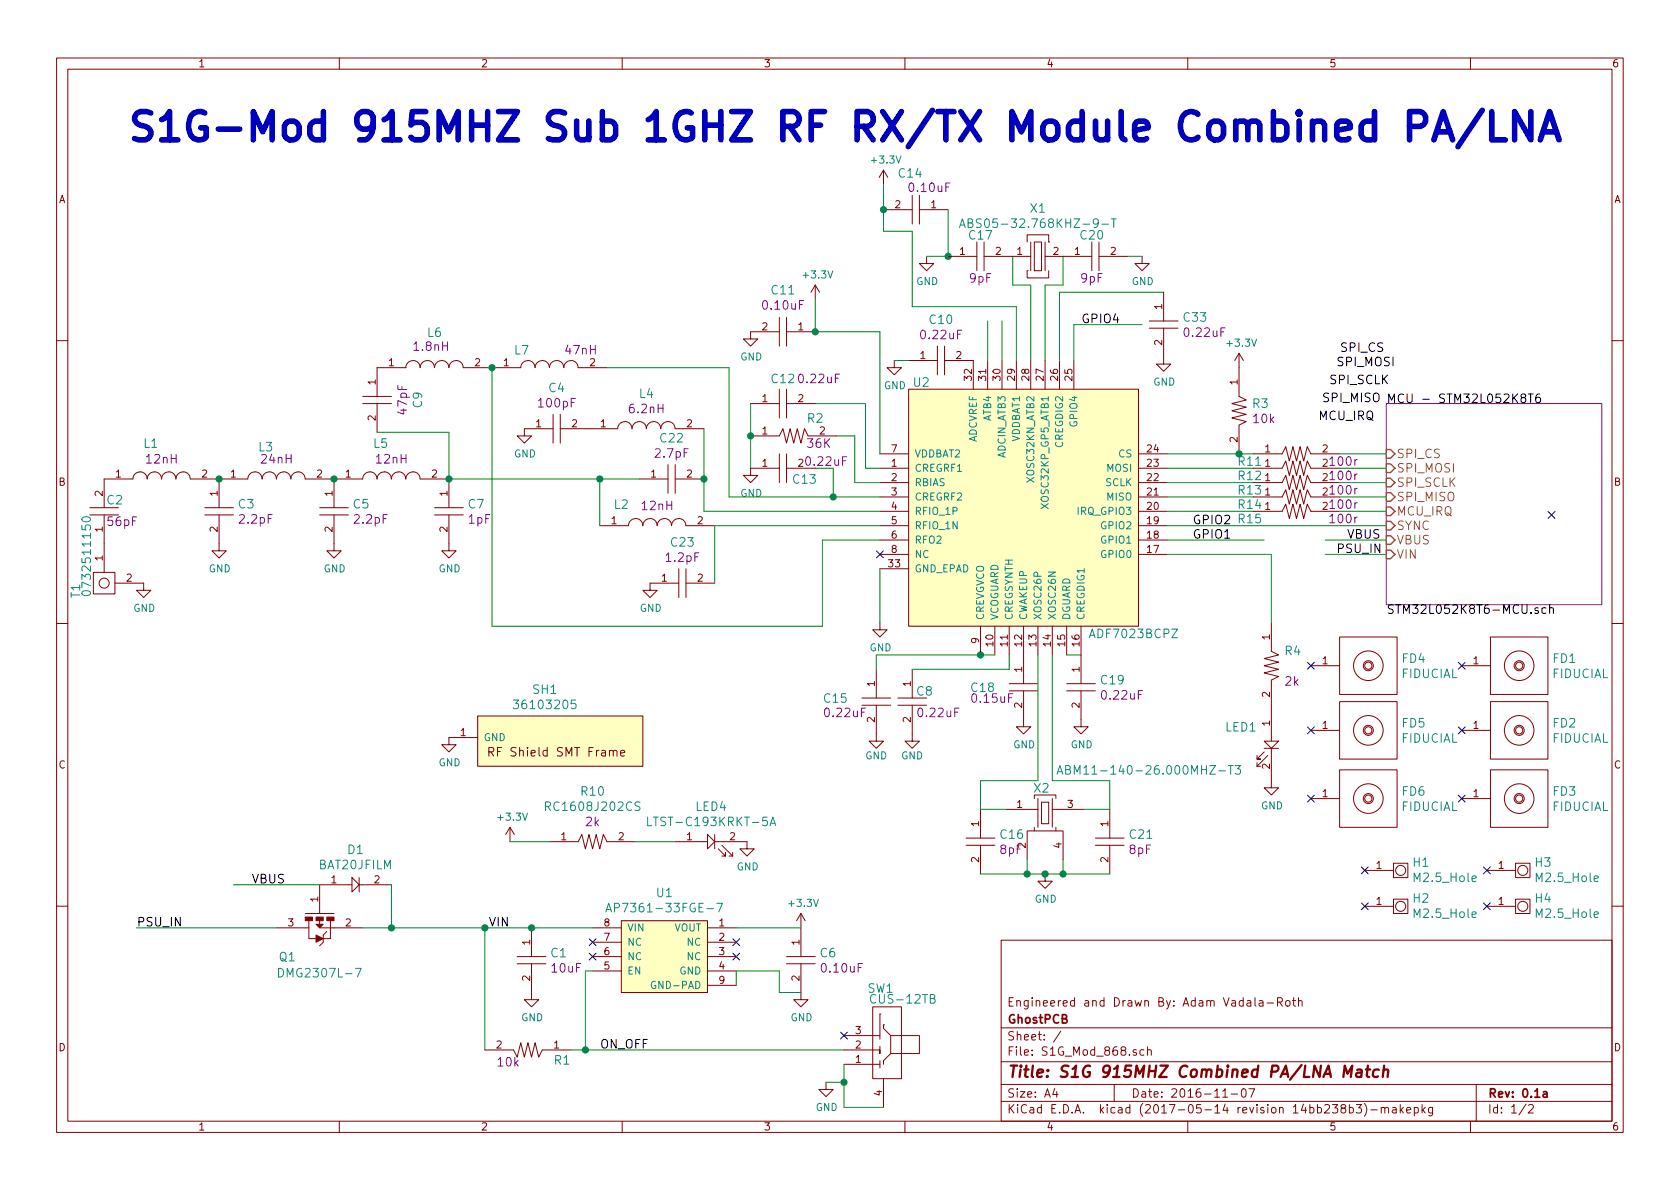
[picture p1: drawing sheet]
<svg xmlns="http://www.w3.org/2000/svg" width="297mm" height="210mm" viewBox="0 0 297 210" stroke-linecap="round" stroke-linejoin="round" font-family="sans-serif">
<g fill="none" stroke="#840000" stroke-width=".18">
<path d="M10 10.3h277v189.9h-277zM12 12.2h273v186.1h-273zM60 10.3v1.9M110 10.3v1.9M160 10.3v1.9M210 10.3v1.9M260 10.3v1.9M156.2 30.1l-.8 1.3M156.2 30.1v2.5M156.2 30.1l.8 1.3M156.2 37.1h5.1M161.3 34.5v5.1"/>
<path d="M162.6 34.5v5.1M162.6 37.1h5M137.8 58.7h-5.1v1.2h1.3l-1.3 1.3-1.3-1.3h1.3M137.8 56.1v5.1M139.1 56.1v5.1M139.1 58.7h5M144.1 50.4l-.7 1.3M144.1 50.4v2.6M144.1 50.4l.8 1.3M163.8 45.3v1.3h1.3l-1.3 1.3-1.2-1.3h1.2M167.6 45.3h5.1M172.7 42.8v5.1"/>
<path d="M174 45.3h7.6M174 42.8v5.1M181.6 47.9h.1M181.6 42.8v-1.3h3.8v1.3M181.6 47.9v1.2h3.8v-1.2M181.6 45.3h.6M182.2 42.8v5.1M182.9 42.8h1.2v5.1h-1.2zM184.8 42.8v5.1M184.8 45.3h.6M185.4 42.8h.1M185.5 45.3h7.5"/>
<path d="M193 42.8v5.1M194.3 45.3h5.1M194.3 42.8v5.1M201.9 45.3v1.3h1.3l-1.3 1.3-1.2-1.3h1.2M203.2 56.8h5.1M203.2 58h5.1M205.7 58v6.4h1.3l-1.3 1.3-1.2-1.3h1.2M205.7 51.7v5.1M10 60.2h2M64.1 70.1h5.1M64.1 71.4h5.1M66.7 71.4v5"/>
<path d="M73 63.8a1.26 1.26 0 0 0-1.2 1.2h-5.1v5.1M73 63.7a1.25 1.25 0 0 1 1.3 1.3M75.6 63.8a1.26 1.26 0 0 0-1.3 1.2M75.6 63.7a1.25 1.25 0 0 1 1.2 1.3 1.3 1.3 0 0 1 1.3-1.2M78.1 63.7a1.25 1.25 0 0 1 1.2 1.3M80.6 63.7a1.29 1.29 0 0 1 1.3 1.3h10.2a1.25 1.25 0 0 1 1.2-1.2M80.6 63.8a1.26 1.26 0 0 0-1.2 1.2M93.3 63.7a1.25 1.25 0 0 1 1.3 1.3M95.9 63.8a1.26 1.26 0 0 0-1.3 1.2M95.9 63.7a1.25 1.25 0 0 1 1.2 1.3M97.8 75.8h-5.1v1.3h1.3l-1.3 1.3-1.3-1.3h1.3M97.8 73.3v5.1"/>
<path d="M98.4 63.8a1.26 1.26 0 0 0-1.2 1.2M98.4 63.7a1.25 1.25 0 0 1 1.3 1.3 1.3 1.3 0 0 1 1.3-1.2M99.1 73.3v5.1M101 63.7a1.25 1.25 0 0 1 1.2 1.3M102.2 65h5.1M110.5 74.6a1.26 1.26 0 0 0-1.3 1.2h-10.1M110.5 74.5a1.25 1.25 0 0 1 1.2 1.3 1.3 1.3 0 0 1 1.3-1.2M113 74.5a1.25 1.25 0 0 1 1.3 1.3M115.6 74.6a1.26 1.26 0 0 0-1.3 1.2M115.6 74.5a1.25 1.25 0 0 1 1.2 1.3 1.3 1.3 0 0 1 1.3-1.2M118.1 74.5a1.25 1.25 0 0 1 1.3 1.3M119.4 75.8h5.1"/>
<path d="M132.7 77.1h5.1l.6-1.3 .7 2.6 .6-2.6 .6 2.6 .7-2.6 .6 2.6 .6-2.6 .7 1.3h5.1M132.7 71.4h5.1M137.8 68.8v5.1M139.1 68.8v5.1M139.1 71.4h5M158.1 63.7v1.3h1.3l-1.3 1.3-1.3-1.3h1.3M160.7 68.8h40.6v41.9h-40.6zM160.7 63.7h5M165.7 61.2v5.1M167 63.7h5.1v5.1M167 61.2v5.1M174.6 63.7v5.1"/>
<path d="M177.2 63.7v5.1M179.7 63.7v5.1M182.2 63.7v5.1M184.8 63.7v5.1M187.3 63.7v5.1M189.9 63.7v5.1M219.1 62.5v7.6l1.2 .6-2.5 .7 2.5 .6-2.5 .6 2.5 .7-2.5 .6 2.5 .6-1.2 .7v5.1M219.1 62.5l-.8 1.2M219.1 62.5l.7 1.2M285 60.2h2M15.9 89.8h5.1M15.9 91.1h5.1"/>
<path d="M18.4 91.1v10.1M26 84.7a1.26 1.26 0 0 0-1.2-1.2 1.26 1.26 0 0 0-1.3 1.2h-5.1v5.1M26 84.7a1.26 1.26 0 0 1 1.3-1.2 1.26 1.26 0 0 1 1.2 1.2 1.27 1.27 0 0 1 1.3-1.2 1.27 1.27 0 0 1 1.3 1.2M31.1 84.7a1.26 1.26 0 0 1 1.3-1.2 1.26 1.26 0 0 1 1.2 1.2h10.2a1.26 1.26 0 0 1 1.3-1.2 1.26 1.26 0 0 1 1.2 1.2M36.2 89.8h5.1M36.2 91.1h5.1M38.7 91.1v6.3h1.3l-1.3 1.3-1.2-1.3h1.2M38.7 84.7v5.1M46.4 84.7a1.26 1.26 0 0 1 1.2-1.2 1.26 1.26 0 0 1 1.3 1.2 1.27 1.27 0 0 1 1.2-1.2 1.27 1.27 0 0 1 1.3 1.2M51.4 84.7a1.26 1.26 0 0 1 1.3-1.2 1.26 1.26 0 0 1 1.2 1.2h10.2a1.26 1.26 0 0 1 1.3-1.2 1.26 1.26 0 0 1 1.2 1.2 1.27 1.27 0 0 1 1.3-1.2 1.27 1.27 0 0 1 1.3 1.2M56.5 89.8h5.1M56.5 91.1h5.1"/>
<path d="M59.1 91.1v6.3h1.2l-1.2 1.3-1.3-1.3h1.3M59.1 84.7v5.1M69.2 84.7a1.26 1.26 0 0 1 1.3-1.2 1.26 1.26 0 0 1 1.2 1.2 1.27 1.27 0 0 1 1.3-1.2 1.27 1.27 0 0 1 1.3 1.2M74.3 84.7h5.1v5.1M76.8 89.8h5.1M76.8 91.1h5.1M79.4 91.1v6.3h1.2l-1.2 1.3-1.3-1.3h1.3M112.4 91.7a1.26 1.26 0 0 0-1.3 1.3h-5.1M112.4 91.7a1.25 1.25 0 0 1 1.2 1.3 1.3 1.3 0 0 1 1.3-1.3M113 84.7h5.1M114.9 91.7a1.25 1.25 0 0 1 1.3 1.3M117.5 91.7a1.26 1.26 0 0 0-1.3 1.3"/>
<path d="M117.5 91.7a1.25 1.25 0 0 1 1.2 1.3 1.3 1.3 0 0 1 1.3-1.3M118.1 82.2v5M119.4 84.7h5.1M119.4 82.2v5M120 91.7a1.25 1.25 0 0 1 1.3 1.3M121.3 93h5.1M137.8 82.8h-5.1v1.3h1.3l-1.3 1.2-1.3-1.2h1.3M137.8 80.3v5M139.1 80.3v5M139.1 82.8h5M155.6 82.8h5.1M155.6 85.3h5.1"/>
<path d="M155.6 87.9h5.1M155.6 90.4h5.1M155.6 93h5.1M155.6 95.5h5.1M155.6 80.3h5.1M155.6 98h5.1M201.3 82.8h5.1M201.3 85.3h5.1M201.3 87.9h5.1M201.3 90.4h5.1M201.3 93h5.1M201.3 95.5h5.1"/>
<path d="M201.3 80.3h5.1M201.3 98h5.1M221.6 80.3h5.1l.6-1.3 .7 2.5 .6-2.5 .6 2.5 .7-2.5 .6 2.5 .6-2.5 .7 1.3h5.1M221.6 82.8h5.1l.6-1.3 .7 2.6 .6-2.6 .6 2.6 .7-2.6 .6 2.6 .6-2.6 .7 1.3h5.1M221.6 85.3h5.1l.6-1.2 .7 2.5 .6-2.5 .6 2.5 .7-2.5 .6 2.5 .6-2.5 .7 1.2h5.1M221.6 87.9h5.1l.6-1.3 .7 2.5 .6-2.5 .6 2.5 .7-2.5 .6 2.5 .6-2.5 .7 1.3h5.1M221.6 90.4h5.1l.6-1.3 .7 2.6 .6-2.6 .6 2.6 .7-2.6 .6 2.6 .6-2.6 .7 1.3h5.1M10 110.3h2M16.5 101.2h3.8v3.8h-3.8zM20.3 103.1h5.1v1.3h1.3l-1.3 1.3-1.3-1.3h1.3M120 103.1h-5.1v1.3h1.3l-1.3 1.3-1.2-1.3h1.2M120 100.6v5.1"/>
<path d="M121.3 100.6v5.1M121.3 103.1h5.1M154.9 118.4v5M155.6 110.1v1.3h1.2l-1.2 1.2-1.3-1.2h1.3M155.6 100.6h5.1M161.3 118.4v5M173.4 110.7v5.1M175.9 110.7v5.1M178.4 110.7v5.1M181 110.7v10.2M183.5 110.7v5.1M186.1 110.7v5.1"/>
<path d="M188.6 110.7v5.1M191.1 110.7v10.2M224.8 110.1v5.1l1.3 .6-2.6 .7 2.6 .6-2.6 .6 2.6 .7-2.6 .6 2.6 .6-1.3 .7v10.8M231.8 117.7h5.1M236.9 112.6h10.1v10.2h-10.1zM241.9 117.7h.1M258.4 117.7h5.1M263.5 112.6h10.2v10.2h-10.2zM268.6 117.7h.1M285 110.3h2M84.5 126.6h29.2v8.9h-29.2zM84.5 130.4h-5.1v1.3h1.2l-1.2 1.3-1.3-1.3h1.3"/>
<path d="M86.4 133l.8-.1 .1-.2-.1-.4-.2-.1h-.6v1.5M86.8 133l.5 .7M109.7 133.2l.8-.2-.1-.2-.4-.1-.3 .2 .1 .7h.6M112.4 135.5h.1M152.4 123.4h5.1M152.4 124.7h5.1M154.9 124.7v6.4h1.3l-1.3 1.2-1.2-1.2h1.2M158.7 123.4h5.1M158.7 124.7h5.1M161.3 124.7v6.4h1.3l-1.3 1.2-1.3-1.2h1.3M178.4 120.9h5.1M178.4 122.2h5.1"/>
<path d="M181 122.2v6.3h1.2l-1.2 1.3-1.3-1.3h1.3M188.6 120.9h5.1M188.6 122.2h5.1M191.1 122.2v6.3h1.3l-1.3 1.3-1.2-1.3h1.2M222.2 134.9v.6M222.2 135.5h.7M223.5 131.1h2.6l-1.3 1.2zM223.5 133l-1.3 1.2h.7h-.7v-.6M223.5 132.3h2.6M224.2 133.6l-2 1.9M224.8 132.3v7h1.3l-1.3 1.3-1.3-1.3h1.3M231.8 129.2h5.1"/>
<path d="M236.9 124.1h10.1v10.1h-10.1zM236.9 136.1h10.1v10.2h-10.1zM241.9 129.2h.1M258.4 129.2h5.1M263.5 124.1h10.2v10.1h-10.2zM263.5 136.1h10.2v10.2h-10.2zM268.6 129.2h.1M62.2 155.2l1.3 1.3-1.3 1.2zM62.2 156.5h-5.7v5M63.5 156.5h5.7M63.5 155.2v2.5M90.2 146.3l-.8 1.3"/>
<path d="M90.2 146.3v2.5M90.2 146.3l.7 1.3M97.2 148.8h5l.7-1.2 .6 2.5 .6-2.5 .7 2.5 .6-2.5 .6 2.5 .7-2.5 .6 1.2h5.1M119.4 148.8h5.7M125.1 147.6l1.3 1.2-1.3 1.3zM126.4 148.8h5.7v1.3h1.2l-1.2 1.3-1.3-1.3h1.3M126.4 147.6v2.5M127 150.1l1.3 1.3v-.7v.7h-.7M127.6 149.5l1.9 1.9M128.9 151.4h.6M129.5 150.7v.7M170.8 148.2h5.1"/>
<path d="M170.8 149.5h5.1M173.4 143.1v5.1M173.4 149.5v5.1M177.8 143.1h5M181.6 146.9h6.4M181.6 147v5M182.9 141.2v-.6h3.8v.6M182.9 146.3v.6M182.9 143.1h.6M183.5 141.2v5.1M184.1 141.9h1.3v3.8h-1.3zM184.8 154.6v1.2h1.3l-1.3 1.3-1.3-1.3h1.3"/>
<path d="M186.1 141.2v5.1M186.1 143.1h.6M186.7 146.3v.6M186.8 143.1h5M188 147v5M193.7 148.2h5.1M193.7 149.5h5.1M196.2 143.1v5.1M196.2 149.5v5.1M231.8 141.2h5.1M241.3 153.9h5.1M241.9 141.2h.1"/>
<path d="M246.4 152.6h2.5v2.6h-2.5zM246.4 159h2.5v2.5h-2.5zM258.4 141.2h5.1M262.9 153.9h5.1M268 159h2.5v2.5h-2.5zM268 152.6h2.5v2.6h-2.5zM268.6 141.2h.1M10 160.2h2M48.9 164.1h5.7M54 161.5h5.1M54.6 162.8v3.2h3.8v-3.2M56.5 162.8v1.3h7.6"/>
<path d="M57.8 164.7l-.7 .6v1.3l-.6 .7M91.4 169.2h5.1M91.4 170.4h5.1M94 170.4v6.4h1.2l-1.2 1.2-1.3-1.2h1.3M94 164.1v5.1M104.8 169.2h5.1M104.8 164.1h5.1M104.8 166.6h5.1M104.8 171.7h5.1M109.9 162.8h15.2v12.7h-15.2zM125.1 169.2h5.1M125.1 164.1h5.1"/>
<path d="M125.1 166.6h5.1M125.1 171.7h5.1M125.1 174.2h5.1M139.1 169.2h5M139.1 170.4h5M141.6 170.4v6.4h1.3l-1.3 1.2-1.3-1.2h1.3M141.6 161.5v7.7M141.6 161.5l-.8 1.3M141.6 161.5l.8 1.3M154.3 178h5.1v12.7h-5.1zM155.6 179.3h.1M155.6 179.3v4.5"/>
<path d="M177 166.3h108v32h-108zM221.9 176.4v1.3l.2 .2M222.7 177h.5l.1 .9M223.3 177.3l-.5 .1-.2 .2 .1 .2 .1 .1 .5-.1M224 177.4h1.2M225.9 177.2l.7-.1 .1-.2v-.3l-.3-.2h-.5v1.5M226.2 177.2l.5 .7M227.4 177.1l.2-.2 .4 .2v.7l-.2 .1-.4-.1zM228.5 176.9h.6M228.7 176.4v1.3l.4 .2M229.6 177.1l.2-.2 .3 .1 .1 .9M229.6 176.4v1.5"/>
<path d="M241.3 160.3h5.1M262.9 160.3h5.1M285 160.2h2M60 198.3v1.9M85.7 185.7h5.1l.6 1.2 .7-2.5 .6 2.5 .6-2.5 .7 2.5 .6-2.5 .6 2.5 .7-1.2h5.1M110 198.3v1.9M146 191.4v1.3h1.3l-1.3 1.2-1.2-1.2h1.2M149.2 188.2h6.4M149.2 183.1h6.4M155.6 185v1.3v-.6h-6.4M155.6 187.6v1.2M156.2 181.2h.1"/>
<path d="M156.2 181.2v.7l1.3 1.2v3.2l-1.3 1.3v.6M156.2 190.7v5.1M157.5 183.1h5.1v3.2h-5.1M160 198.3v1.9M177 194.8h108M177 191.8h108M177 187.8h108M177 181.8h108M186.5 192.5l-.4 1h1M186.8 193v1M187.6 182.3l-1.3 2M197 191.8v3"/>
<path d="M202.3 185.7l-.5-.1-.3 .3 .2 .6h.6M202.9 185.7h.1a.37 .37 0 0 1 .6 .1v.8M202.9 185.1v1.5M210 198.3v1.9M216.2 194h.8M217.7 193.5h1.1M219.6 192.7l.4-.2a.94 .94 0 0 1 0 1.5 .82 .82 0 0 1-.4-1.3zM220.8 192.5h1l-.6 1.5M237.4 196l-.3-.3 .1-.2 .2-.2 .4 .1 .1 .2v.2l-.7 .2a.48 .48 0 0 0 0 .7l.2 .1 .5-.1a.48 .48 0 0 0-.1-.7h-.2M238.6 195.9l.4-.1 .3 .3-.1 .6-.2 .1-.4-.1M238.6 195.3v1.5M239.8 195.3h.9l-.5 .6 .4 .1v.7l-.2 .1-.6-.1"/>
<path d="M241.2 195.1a1.71 1.71 0 0 1 0 2.3M242.4 196.3h1.1M244.2 196l.2-.2 .4 .1 .1 .9M244.2 195.8v1M244.9 196a.36 .36 0 0 1 .3-.2 .36 .36 0 0 1 .3 .2v.8M246.2 195.9h.6l.1 .9M246.9 196.2l-.5 .1a.29 .29 0 0 0-.3 .2 .29 .29 0 0 0 .3 .3l.5-.1M247.6 195.3v1.5M247.7 196.3l.4 .5M248.1 195.8l-.5 .6M248.7 196.3l.7-.1v-.3l-.5-.1-.2 .2 .1 .7h.6M250.1 195.9l.4-.1 .3 .3-.1 .6-.2 .1-.4-.1"/>
<path d="M250.1 195.8v1.5M251.4 195.3v1.5M251.6 196.3l.4 .5M252 195.8l-.6 .6M253.3 195.8v1.2l-.3 .3h-.4M253.3 195.9l-.4-.1-.3 .3v.6l.3 .1 .4-.1M260 198.3v1.9M261 191.8v6.5M269.8 195.2l-1.2 2M270.3 195.5l.2-.2h.3l.3 .5-.9 1h.9"/>
<circle cx="18.4" cy="103.1" r=".89"/>
<circle cx="241.9" cy="117.7" r="2.62"/>
<circle cx="241.9" cy="117.7" r=".63"/>
<circle cx="241.9" cy="117.7" r=".89"/>
<circle cx="268.6" cy="117.7" r="2.62"/>
<circle cx="268.6" cy="117.7" r=".89"/>
<circle cx="268.6" cy="117.7" r=".63"/>
<circle cx="241.9" cy="129.2" r="2.62"/>
<circle cx="241.9" cy="129.2" r=".89"/>
<circle cx="241.9" cy="129.2" r=".63"/>
<circle cx="268.6" cy="129.2" r="2.62"/>
<circle cx="268.6" cy="129.2" r=".89"/>
<circle cx="268.6" cy="129.2" r=".63"/>
<circle cx="241.9" cy="141.2" r="2.62"/>
<circle cx="241.9" cy="141.2" r=".89"/>
<circle cx="241.9" cy="141.2" r=".63"/>
<circle cx="247.6" cy="153.9" r=".89"/>
<circle cx="268.6" cy="141.2" r="2.62"/>
<circle cx="268.6" cy="141.2" r=".89"/>
<circle cx="268.6" cy="141.2" r=".63"/>
<circle cx="269.2" cy="153.9" r=".89"/>
<circle cx="247.6" cy="160.3" r=".89"/>
<circle cx="269.2" cy="160.3" r=".89"/>
</g>
<path d="M272.9 193.1h.6v.9M273.5 193.4l-.5 .1-.2 .2 .1 .2 .1 .1 .5-.1" fill="none" stroke="#840000" stroke-width=".3"/>
<path d="M237.5 190.4l.3-2 .5 1.5 .8-1.5-.3 2M240 189.2h.7v1.2M240.8 189.6l-.7 .1a.4 .4 0 0 0-.3 .3 .4 .4 0 0 0 .2 .4l.7-.1M241.5 189.1h.8M241.9 188.4l-.2 1.8v.1l.4 .1M243.8 189.2a.68 .68 0 0 0-1 .3l-.1 .6 .2 .2 .2 .1 .5-.1M244.6 189.3a.5 .5 0 0 1 .9 .1l-.2 1M244.7 188.4l-.2 2" fill="none" stroke="#840000" stroke-width=".41"/>
<g fill="#ffffc2" stroke="#ffffc2" stroke-width=".18">
<path d="M160.7 68.8h40.6v41.9h-40.6z"/>
<path d="M109.9 162.8h15.2v12.7h-15.2z"/>
<path d="M84.5 126.6h29.2v8.9h-29.2z"/>
</g>
<path d="M262.1 19.5l-4.3 6.4M263.8 19.7v5h2.3M270.7 19.7v5l-2.9-5v5M249.2 22.3h1.9a1.36 1.36 0 0 0 1-1.3 1.36 1.36 0 0 0-1-1.3h-1.9v5M253.5 24.7l1.7-5 1.6 5M254 23.3h2.4M272.3 24.7l1.7-5 1.7 5M272.8 23.3h2.4" fill="none" stroke="#0000c2" stroke-width=".99"/>
<g fill="none" stroke="#000084" stroke-width=".18">
<path d="M155 97.4l1.2 1.2M156.2 97.4l-1.2 1.2M273.7 90.4l1.2 1.3M274.9 90.4l-1.2 1.3M231.2 117.1l1.2 1.2M232.4 117.1l-1.2 1.2M257.8 117.1l1.3 1.2M259.1 117.1l-1.3 1.2M231.2 128.5l1.2 1.3M232.4 128.5l-1.2 1.3M257.8 128.5l1.3 1.3M259.1 128.5l-1.3 1.3"/>
<path d="M231.2 140.6l1.2 1.2M232.4 140.6l-1.2 1.2M240.7 153.3l1.2 1.2M240.7 159.7l1.2 1.2M241.9 153.3l-1.2 1.2M241.9 159.7l-1.2 1.2M257.8 140.6l1.3 1.2M259.1 140.6l-1.3 1.2M262.3 159.7l1.2 1.2M262.3 153.3l1.2 1.2M263.5 159.7l-1.2 1.2M263.5 153.3l-1.2 1.2"/>
<path d="M104.2 166l1.2 1.2M104.2 168.5l1.2 1.3M105.4 166l-1.2 1.2M105.4 168.5l-1.2 1.3M129.6 166l1.2 1.2M129.6 168.5l1.2 1.3M130.8 166l-1.2 1.2M130.8 168.5l-1.2 1.3M148.6 182.5l1.2 1.2M149.8 182.5l-1.2 1.2"/>
</g>
<g fill="none" stroke="#008484" stroke-width=".18">
<path d="M169.8 39.8h.7M171.2 39.4l.6-.1 .2-.2-.2-.3-.6-.1v1.5h.6l.2-.3a.41 .41 0 0 0-.3-.5M194.8 39.6h1.2M196.5 38.7h.9M196.9 38.7v1.5M169.6 40.2l.6-1.5 .5 1.5M14.6 91.5a.84 .84 0 0 1 1.4 .4 .93 .93 0 0 1-1.5 0zM14.6 104.6l.8-.1 .4 .1 .2 .2a.87 .87 0 0 1-1.5 .2zM90.8 123.8h.9l-.5 .6 .4 .1v.7l-.2 .1h-.4l-.2-.1M101.8 123.8h-.8v.7l.2-.1h.5l.2 .3-.1 .5-.3 .1h-.3l-.2-.1M186.9 136.9l.5-1.5 .5 1.5M187 136.5h.8"/>
<path d="M188.4 136.1l.8-.1v-.5l-.8-.1v1.5h.6l.2-.2 .1-.3-.1-.2-.3-.1M217.2 135.4h.8M217.6 135.4v1.5M218.4 135.4h.9l-.5 .6h.4l.1 .2-.1 .6-.6 .1-.2-.2M96.4 142.6l.8-.1 .1-.2v-.4l-.3-.1h-.6v1.5M113.2 141.9a.68 .68 0 0 0-.9 0v.5l.8 .3v.5a.62 .62 0 0 1-.8 .1M114.5 144.5v1.5h.7M126.7 159.7h1l-.6 1.6M136.1 146l.6-1.5 .5 1.5M136.3 145.6h.7M49.3 171.2a.77 .77 0 0 1 .9 .8 .77 .77 0 0 1-.9 .8zM62.8 171.2h1.1l-.7 1.6"/>
<path d="M107.1 161.3l.5-1.6 .5 1.6M107.3 160.8h.7M115.9 173.6a.59 .59 0 0 0-.7 .6 .59 .59 0 0 0 .7 .5l.1-.4h-.3"/>
</g>
<path d="M245.1 71.4h38.1v35.5h-38.1z" fill="none" stroke="#840084" stroke-width=".18"/>
<path d="M269.2 70.3l-.3-.3 .1-.2 .2-.1 .5 .1 .1 .2-.2 .3-.5 .1a.48 .48 0 0 0 .1 .8l.4-.1a.48 .48 0 0 0-.1-.8M270.2 69.7h.9M270.6 69.7v1.5M272.2 69.7a.59 .59 0 0 0-.7 .6v.6l.2 .2 .4 .1 .2-.2 .1-.5-.2-.2h-.4l-.3 .2M272 107.5a.37 .37 0 0 0-.6 .2v.2l.6 .3-.2 .3-.4-.1M273.3 107.5h-.4l-.2 .1v.7a.48 .48 0 0 0 .6 .1M274 107.6l.2-.1h.4l.1 1M274 107v1.5" fill="none" stroke="#000" stroke-width=".18"/>
<path d="M245.1 79.5h.8l.7 .8-.7 .7h-.8zM245.1 82h.8l.7 .8-.7 .8h-.8zM245.1 87.1h.8l.7 .8-.7 .7h-.8zM245.1 84.6h.8l.7 .7-.7 .8h-.8zM245.1 89.7h.8l.7 .7-.7 .8h-.8zM245.1 92.2h.8l.7 .8-.7 .7h-.8zM245.1 94.7h.8l.7 .8-.7 .8h-.8zM245.1 97.3h.8l.7 .7-.7 .8h-.8z" fill="none" stroke="#848400" stroke-width=".25"/>
<g fill="#840000" stroke="#840000" stroke-width=".18">
<path d="M57.8 162.2h1.3v.6h-1.3z"/>
<path d="M55.9 162.2h1.2v.6h-1.2z"/>
<path d="M54 162.2h1.2v.6h-1.2z"/>
<path d="M55.9 163.4h1.2l-.6 .7z"/>
<path d="M55.9 165.3l1.2 .7-1.2 .6z"/>
</g>
<g fill="none" stroke="#008400" stroke-width=".18">
<path d="M156.2 32.6v8.3h5.1v13.3h18.4v9.5M167.6 37.1v8.2h-3.8M144.1 53v5.7h11.5v21.6M174.6 56.8v6.9M177.2 56.8v6.9M179.1 45.3v5.1h3.1v13.3M188 45.3v5.1h-3.2v13.3M199.4 45.3h2.5M201.9 57.4h-12v6.3M205.7 51.7h-18.4v12M66.7 76.4h12.7v8.3h33.6M87 65v45.7h58.4v-15.2h10.2"/>
<path d="M107.3 65h21.6v22.9h26.7M124.5 75.8v14.6h31.1M132.7 71.4v11.4M144.1 71.4h8.9v11.4h2.6M148 77.1h3.1v8.2h4.5M158.1 63.7h2.6M106 84.7v8.3M147.3 82.8v5.1M155.6 93h-29.2v10.1M206.4 85.3h15.2M206.4 87.9h15.2M206.4 98h18.4v12.1"/>
<path d="M206.4 82.8h15.2M206.4 80.3h15.2M206.4 90.4h15.2M206.4 93h38.7M206.4 95.5h17.1M234.3 98h10.8M234.3 95.5h10.8M236.9 85.3h8.2M236.9 87.9h8.2M236.9 82.8h8.2M236.9 80.3h8.2M236.9 90.4h8.2"/>
<path d="M155.6 100.6v9.5M175.9 115.8h-21v2.6M178.4 115.8v2.6h-17.1M183.5 115.8v22.2h-10.1v5.1h4.4M186.1 115.8v22.2h10.1v5.1h-4.4M188.6 115.8h2.5M41.3 156.5h15.2M69.2 156.5v7.6M90.2 148.8h7M112.4 148.8h7M173.4 154.6h22.8M181.6 152v2.6"/>
<path d="M188 152v2.6M24.1 164.1h24.8M64.1 164.1h40.7M85.7 164.1v21.6M104.8 171.7h-1.3v14M130.2 164.1h11.4M130.2 174.2v-2.5h7.6v3.8h3.8M101 185.7h48.2M146 191.4h3.2M149.2 188.2v7.6h7"/>
</g>
<g fill="#008400" stroke="#008400" stroke-width=".25">
<circle cx="188" cy="154.6" r=".51"/>
<circle cx="181.6" cy="154.6" r=".51"/>
<circle cx="184.8" cy="154.6" r=".51"/>
<circle cx="132.7" cy="77.1" r=".51"/>
<circle cx="173.4" cy="115.8" r=".51"/>
<circle cx="144.1" cy="58.7" r=".51"/>
<circle cx="38.7" cy="84.7" r=".51"/>
<circle cx="59.1" cy="84.7" r=".51"/>
<circle cx="156.2" cy="37.1" r=".51"/>
<circle cx="167.6" cy="45.3" r=".51"/>
<circle cx="79.4" cy="84.7" r=".51"/>
<circle cx="147.3" cy="87.9" r=".51"/>
<circle cx="219.1" cy="80.3" r=".51"/>
<circle cx="124.5" cy="84.7" r=".51"/>
<circle cx="106" cy="84.7" r=".51"/>
<circle cx="94" cy="164.1" r=".51"/>
<circle cx="103.5" cy="185.7" r=".51"/>
<circle cx="149.2" cy="191.4" r=".51"/>
<circle cx="85.7" cy="164.1" r=".51"/>
<circle cx="69.2" cy="164.1" r=".51"/>
<circle cx="87" cy="65" r=".51"/>
</g>
<text font-size="7" fill="#0000c2" x="22.2" y="25">S1G-Mod 915MHZ Sub 1GHZ RF RX/TX Module Combined PA/LNA</text>
<text font-size="2.8" fill="#840000" x="178" y="190.5">Title: S1G 915MHZ Combined PA/LNA Match</text>
<g font-size="2.1" fill="#008484">
<text x="159" y="31.4">C14</text>
<text x="172.4" y="40.3">ABS05-32.768KHZ-9-T</text>
<text x="182.2" y="37.6">X1</text>
<text x="171.4" y="42.4">C17</text>
<text x="191.1" y="42.4">C20</text>
<text x="136.5" y="52.1">C11</text>
<text x="75.6" y="59.6">L6</text>
<text x="164.4" y="57.3">C10</text>
<text x="209.3" y="56.9">C33</text>
<text x="91" y="62.7">L7</text>
<text x="97.1" y="69.4">C4</text>
<text x="113.1" y="70.4">L4</text>
<text x="136.5" y="67.8">C12</text>
<text x="161.5" y="68.4">U2</text>
<text x="74.7" y="72.1" transform="rotate(-90 74.7 72.1)">C9</text>
<text x="142.8" y="74.7">R2</text>
<text x="221.5" y="72.1">R3</text>
<text x="25.4" y="79.2">L1</text>
<text x="45.7" y="79.8">L3</text>
<text x="66.1" y="79.2">L5</text>
<text x="116.8" y="78.3">C22</text>
<text x="219" y="82.4">R11</text>
<text x="18.9" y="89.2">C2</text>
<text x="42.2" y="89.9">C3</text>
<text x="62.5" y="89.9">C5</text>
<text x="82.8" y="89.9">C7</text>
<text x="108.6" y="90">L2</text>
<text x="140.3" y="85.5">C13</text>
<text x="219" y="84.9">R12</text>
<text x="219" y="87.4">R13</text>
<text x="219" y="90">R14</text>
<text x="219" y="92.5">R15</text>
<text x="118.7" y="96.7">C23</text>
<text x="14.2" y="105.7" transform="rotate(-90 14.2 105.7)">T1</text>
<text x="16.1" y="104.3" transform="rotate(-90 16.1 104.3)">0732511150</text>
<text x="193" y="112.8">ADF7023BCPZ</text>
<text x="227.2" y="115.9">R4</text>
<text x="247.8" y="119.9">FIDUCIAL</text>
<text x="247.9" y="117.2">FD4</text>
<text x="274.5" y="119.9">FIDUCIAL</text>
<text x="274.6" y="117.2">FD1</text>
<text x="91.6" y="125.4">36103205</text>
<text x="94.3" y="122.7">SH1</text>
<text x="145.8" y="124.3">C15</text>
<text x="162.1" y="123">C8</text>
<text x="171.8" y="122.4">C18</text>
<text x="194.7" y="121">C19</text>
<text x="216.7" y="129.4">LED1</text>
<text x="247.8" y="131.3">FIDUCIAL</text>
<text x="247.9" y="128.6">FD5</text>
<text x="274.5" y="131.3">FIDUCIAL</text>
<text x="274.6" y="128.6">FD2</text>
<text x="190" y="137">ABM11-140-26.000MHZ-T3</text>
<text x="97.1" y="143.4">RC1608J202CS</text>
<text x="102.8" y="140.7">R10</text>
<text x="123" y="143.4">LED4</text>
<text x="182.9" y="140.2">X2</text>
<text x="247.8" y="143.4">FIDUCIAL</text>
<text x="247.9" y="140.7">FD6</text>
<text x="274.5" y="143.4">FIDUCIAL</text>
<text x="274.6" y="140.7">FD3</text>
<text x="115.5" y="146.1">LTST-C193KRKT-5A</text>
<text x="177" y="148.3">C16</text>
<text x="199.8" y="148.3">C21</text>
<text x="56.4" y="153.7">BAT20JFILM</text>
<text x="61.5" y="151">D1</text>
<text x="249.9" y="153.3">H1</text>
<text x="250.3" y="156">M2.5_Hole</text>
<text x="271.5" y="153.3">H3</text>
<text x="271.9" y="156">M2.5_Hole</text>
<text x="109" y="161.3">AP7361-33FGE-7</text>
<text x="116.1" y="158.6">U1</text>
<text x="249.9" y="159.6">H2</text>
<text x="271.5" y="159.6">H4</text>
<text x="250.3" y="162.3">M2.5_Hole</text>
<text x="271.9" y="162.3">M2.5_Hole</text>
<text x="49.4" y="170">Q1</text>
<text x="50.1" y="172.8">DMG2307L-7</text>
<text x="97.4" y="169.3">C1</text>
<text x="145.1" y="169.3">C6</text>
<text x="153.4" y="175.6">SW1</text>
<text x="154.5" y="177.5">CUS-12TB</text>
<text x="98" y="188.3">R1</text>
</g>
<g font-size="2.1" fill="#840084">
<text x="161" y="34">0.10uF</text>
<text x="171.5" y="50">9pF</text>
<text x="191.2" y="50">9pF</text>
<text x="135.1" y="54.8">0.10uF</text>
<text x="163" y="60">0.22uF</text>
<text x="209.6" y="59.6">0.22uF</text>
<text x="73.3" y="62">1.8nH</text>
<text x="100.1" y="62.7">47nH</text>
<text x="141.4" y="67.8">0.22uF</text>
<text x="72" y="73.2" transform="rotate(-90 72 73.2)">47pF</text>
<text x="95.4" y="72.1">100pF</text>
<text x="111.4" y="73.1">6.2nH</text>
<text x="221.7" y="74.8">10k</text>
<text x="26" y="82">12nH</text>
<text x="46.3" y="82">24nH</text>
<text x="66.6" y="82">12nH</text>
<text x="116" y="80.9">2.7pF</text>
<text x="142.7" y="82.4">0.22uF</text>
<text x="142.8" y="79.2">36K</text>
<text x="235.3" y="82.4">100r</text>
<text x="235.3" y="84.9">100r</text>
<text x="235.3" y="87.4">100r</text>
<text x="235.3" y="90">100r</text>
<text x="19.1" y="93">56pF</text>
<text x="42.4" y="92.6">2.2pF</text>
<text x="62.8" y="92.6">2.2pF</text>
<text x="82.9" y="92.6">1pF</text>
<text x="113.6" y="90.2">12nH</text>
<text x="235.3" y="92.5">100r</text>
<text x="117.9" y="99.4">1.2pF</text>
<text x="172.1" y="124.3">0.15uF</text>
<text x="195" y="123.7">0.22uF</text>
<text x="227.3" y="121.3">2k</text>
<text x="146" y="126.8">0.22uF</text>
<text x="162.5" y="126.8">0.22uF</text>
<text x="103.6" y="146.1">2k</text>
<text x="176.9" y="151">8pF</text>
<text x="199.7" y="151">8pF</text>
<text x="97.6" y="172">10uF</text>
<text x="145.5" y="172">0.10uF</text>
<text x="88.1" y="188.6">10k</text>
</g>
<g font-size="2.1">
<text x="191.1" y="57.1">GPIO4</text>
<text x="236.2" y="64.8">SPI_MOSI</text>
<text x="236.9" y="62.2">SPI_CS</text>
<text x="233.7" y="71.1">SPI_MISO MCU - STM32L052K8T6</text>
<text x="234.9" y="67.9">SPI_SCLK</text>
<text x="233" y="74.3">MCU_IRQ</text>
<text x="210.8" y="92.7">GPIO2</text>
<text x="210.8" y="95.2">GPIO1</text>
<text x="238.1" y="95.2">VBUS</text>
<text x="236.2" y="97.8">PSU_IN</text>
<text x="245.1" y="108.6">STM32L052K8T6-MCU.sch</text>
<text x="44.4" y="156.2">VBUS</text>
<text x="24.1" y="163.8">PSU_IN</text>
<text x="86.4" y="163.8">VIN</text>
<text x="106" y="185.4">ON_OFF</text>
</g>
<g font-size="2.1" fill="#848400">
<text x="246.9" y="81">SPI_CS</text>
<text x="246.9" y="83.6">SPI_MOSI</text>
<text x="246.9" y="88.6">SPI_MISO</text>
<text x="246.9" y="86.1">SPI_SCLK</text>
<text x="246.9" y="91.2">MCU_IRQ</text>
<text x="246.9" y="93.7">SYNC</text>
<text x="246.9" y="96.3">VBUS</text>
<text x="246.9" y="98.8">VIN</text>
</g>
<g font-size="2.1" fill="#840000">
<text x="87.5" y="133.8">RF Shield SMT Frame</text>
<text x="178" y="178">Engineered and Drawn By: Adam Vadala-Roth</text>
<text x="178" y="184">Sheet: /</text>
<text x="178" y="181">GhostPCB</text>
<text x="178" y="186.7">File: S1G_Mod_868.sch</text>
<text x="178" y="196.9">KiCad E.D.A. kicad (2017-05-14 revision 14bb238b3)-makepkg</text>
<text x="178" y="194.1">Size: A4</text>
<text x="200" y="194.1">Date: 2016-11-07</text>
<text x="263" y="194.1">Rev: 0.1a</text>
<text x="263" y="196.9">Id: 1/2</text>
</g>
<g font-size="1.8" fill="#840000">
<text x="35" y="11.9">1</text>
<text x="85" y="11.9">2</text>
<text x="135" y="11.9">3</text>
<text x="185" y="11.9">4</text>
<text x="235" y="11.9">5</text>
<text x="285" y="11.9">6</text>
<text x="10.4" y="35.9">A</text>
<text x="285.4" y="35.9">A</text>
<text x="158.3" y="36.8">2</text>
<text x="164.6" y="36.8">1</text>
<text x="169.7" y="45.1">1</text>
<text x="176" y="45.1">2</text>
<text x="179.8" y="45.1">1</text>
<text x="186.2" y="45.1">2</text>
<text x="190" y="45.1">1</text>
<text x="196.4" y="45.1">2</text>
<text x="134.8" y="58.4">2</text>
<text x="141.1" y="58.4">1</text>
<text x="205.5" y="54.7" transform="rotate(-90 205.5 54.7)">1</text>
<text x="68.7" y="64.8">1</text>
<text x="84" y="64.8">2</text>
<text x="89.1" y="64.8">1</text>
<text x="104.3" y="64.8">2</text>
<text x="162.7" y="63.5">1</text>
<text x="169.1" y="63.5">2</text>
<text x="205.5" y="61.1" transform="rotate(-90 205.5 61.1)">2</text>
<text x="66.4" y="68" transform="rotate(-90 66.4 68)">1</text>
<text x="134.8" y="71.1">1</text>
<text x="141.1" y="71.1">2</text>
<text x="171.8" y="67.3" transform="rotate(-90 171.8 67.3)">32</text>
<text x="174.4" y="67.3" transform="rotate(-90 174.4 67.3)">31</text>
<text x="176.9" y="67.3" transform="rotate(-90 176.9 67.3)">30</text>
<text x="179.5" y="67.3" transform="rotate(-90 179.5 67.3)">29</text>
<text x="182" y="67.3" transform="rotate(-90 182 67.3)">28</text>
<text x="184.5" y="67.3" transform="rotate(-90 184.5 67.3)">27</text>
<text x="187.1" y="67.3" transform="rotate(-90 187.1 67.3)">26</text>
<text x="189.6" y="67.3" transform="rotate(-90 189.6 67.3)">25</text>
<text x="218.8" y="68" transform="rotate(-90 218.8 68)">1</text>
<text x="66.4" y="74.4" transform="rotate(-90 66.4 74.4)">2</text>
<text x="94.8" y="75.6">1</text>
<text x="101.1" y="75.6">2</text>
<text x="106.2" y="75.6">1</text>
<text x="121.4" y="75.6">2</text>
<text x="134.8" y="76.8">1</text>
<text x="144.9" y="76.8">2</text>
<text x="134.8" y="82.5">1</text>
<text x="141.1" y="82.5">2</text>
<text x="157.6" y="82.5">1</text>
<text x="157.6" y="80">7</text>
<text x="202.9" y="82.5">23</text>
<text x="202.9" y="80">24</text>
<text x="218.8" y="78.2" transform="rotate(-90 218.8 78.2)">2</text>
<text x="223.7" y="80">1</text>
<text x="223.7" y="82.5">1</text>
<text x="233.8" y="80">2</text>
<text x="233.8" y="82.5">2</text>
<text x="10.4" y="85.9">B</text>
<text x="18.2" y="87.7" transform="rotate(-90 18.2 87.7)">2</text>
<text x="20.5" y="84.4">1</text>
<text x="35.7" y="84.4">2</text>
<text x="38.5" y="87.7" transform="rotate(-90 38.5 87.7)">1</text>
<text x="40.8" y="84.4">1</text>
<text x="56" y="84.4">2</text>
<text x="58.8" y="87.7" transform="rotate(-90 58.8 87.7)">1</text>
<text x="61.1" y="84.4">1</text>
<text x="76.4" y="84.4">2</text>
<text x="79.1" y="87.7" transform="rotate(-90 79.1 87.7)">1</text>
<text x="115.1" y="84.4">1</text>
<text x="121.4" y="84.4">2</text>
<text x="157.6" y="85.1">2</text>
<text x="157.6" y="87.6">3</text>
<text x="202.9" y="87.6">21</text>
<text x="202.9" y="85.1">22</text>
<text x="223.7" y="85.1">1</text>
<text x="223.7" y="87.6">1</text>
<text x="233.8" y="85.1">2</text>
<text x="233.8" y="87.6">2</text>
<text x="285.4" y="85.9">B</text>
<text x="18.2" y="94.1" transform="rotate(-90 18.2 94.1)">1</text>
<text x="38.5" y="94.1" transform="rotate(-90 38.5 94.1)">2</text>
<text x="58.8" y="94.1" transform="rotate(-90 58.8 94.1)">2</text>
<text x="79.1" y="94.1" transform="rotate(-90 79.1 94.1)">2</text>
<text x="108.1" y="92.7">1</text>
<text x="123.3" y="92.7">2</text>
<text x="157.6" y="90.2">4</text>
<text x="157.6" y="92.7">5</text>
<text x="157.6" y="95.2">6</text>
<text x="202.9" y="90.2">20</text>
<text x="202.9" y="95.2">18</text>
<text x="202.9" y="92.7">19</text>
<text x="223.7" y="90.2">1</text>
<text x="233.8" y="90.2">2</text>
<text x="18.2" y="99.2" transform="rotate(-90 18.2 99.2)">1</text>
<text x="157.1" y="100.3">33</text>
<text x="157.6" y="97.8">8</text>
<text x="202.9" y="97.8">17</text>
<text x="22.4" y="102.9">2</text>
<text x="117" y="102.9">1</text>
<text x="123.3" y="102.9">2</text>
<text x="173.1" y="113.8" transform="rotate(-90 173.1 113.8)">9</text>
<text x="224.5" y="113.1" transform="rotate(-90 224.5 113.1)">1</text>
<text x="175.6" y="114.2" transform="rotate(-90 175.6 114.2)">10</text>
<text x="178.2" y="114.2" transform="rotate(-90 178.2 114.2)">11</text>
<text x="180.7" y="118.8" transform="rotate(-90 180.7 118.8)">1</text>
<text x="180.7" y="114.2" transform="rotate(-90 180.7 114.2)">12</text>
<text x="183.3" y="114.2" transform="rotate(-90 183.3 114.2)">13</text>
<text x="185.8" y="114.2" transform="rotate(-90 185.8 114.2)">14</text>
<text x="188.3" y="114.2" transform="rotate(-90 188.3 114.2)">15</text>
<text x="190.9" y="118.8" transform="rotate(-90 190.9 118.8)">1</text>
<text x="190.9" y="114.2" transform="rotate(-90 190.9 114.2)">16</text>
<text x="233.8" y="117.5">1</text>
<text x="260.5" y="117.5">1</text>
<text x="154.7" y="121.4" transform="rotate(-90 154.7 121.4)">1</text>
<text x="161" y="121.4" transform="rotate(-90 161 121.4)">1</text>
<text x="180.7" y="125.2" transform="rotate(-90 180.7 125.2)">2</text>
<text x="190.9" y="125.2" transform="rotate(-90 190.9 125.2)">2</text>
<text x="224.5" y="123.3" transform="rotate(-90 224.5 123.3)">2</text>
<text x="81.4" y="130.2">1</text>
<text x="154.7" y="127.7" transform="rotate(-90 154.7 127.7)">2</text>
<text x="161" y="127.7" transform="rotate(-90 161 127.7)">2</text>
<text x="224.5" y="128.4" transform="rotate(-90 224.5 128.4)">1</text>
<text x="233.8" y="128.9">1</text>
<text x="260.5" y="128.9">1</text>
<text x="10.4" y="135.9">C</text>
<text x="224.5" y="136" transform="rotate(-90 224.5 136)">2</text>
<text x="285.4" y="135.9">C</text>
<text x="179.8" y="142.9">1</text>
<text x="188.8" y="142.9">3</text>
<text x="233.8" y="141">1</text>
<text x="260.5" y="141">1</text>
<text x="99.2" y="148.6">1</text>
<text x="109.4" y="148.6">2</text>
<text x="121.4" y="148.6">1</text>
<text x="129.1" y="148.6">2</text>
<text x="173.1" y="146.1" transform="rotate(-90 173.1 146.1)">1</text>
<text x="187.7" y="150" transform="rotate(-90 187.7 150)">4</text>
<text x="196" y="146.1" transform="rotate(-90 196 146.1)">1</text>
<text x="173.1" y="152.5" transform="rotate(-90 173.1 152.5)">2</text>
<text x="196" y="152.5" transform="rotate(-90 196 152.5)">2</text>
<text x="243.4" y="153.7">1</text>
<text x="264.9" y="153.7">1</text>
<text x="56.3" y="159.5" transform="rotate(-90 56.3 159.5)">1</text>
<text x="58.6" y="156.2">1</text>
<text x="66.2" y="156.2">2</text>
<text x="243.4" y="160">1</text>
<text x="264.9" y="160">1</text>
<text x="51" y="163.8">3</text>
<text x="61.1" y="163.8">2</text>
<text x="93.7" y="167.1" transform="rotate(-90 93.7 167.1)">1</text>
<text x="106.8" y="166.4">7</text>
<text x="106.8" y="163.8">8</text>
<text x="127.2" y="163.8">1</text>
<text x="127.2" y="166.4">2</text>
<text x="141.4" y="167.1" transform="rotate(-90 141.4 167.1)">1</text>
<text x="93.7" y="173.5" transform="rotate(-90 93.7 173.5)">2</text>
<text x="106.8" y="171.4">5</text>
<text x="106.8" y="168.9">6</text>
<text x="127.2" y="168.9">3</text>
<text x="127.2" y="171.4">4</text>
<text x="127.2" y="174">9</text>
<text x="141.4" y="173.5" transform="rotate(-90 141.4 173.5)">2</text>
<text x="10.4" y="185.9">D</text>
<text x="87.8" y="185.4">2</text>
<text x="97.9" y="185.4">1</text>
<text x="151.3" y="185.4">2</text>
<text x="151.3" y="182.9">3</text>
<text x="285.4" y="185.9">D</text>
<text x="151.3" y="188">1</text>
<text x="156" y="193.8" transform="rotate(-90 156 193.8)">4</text>
<text x="35" y="199.9">1</text>
<text x="85" y="199.9">2</text>
<text x="135" y="199.9">3</text>
<text x="185" y="199.9">4</text>
<text x="235" y="199.9">5</text>
<text x="285" y="199.9">6</text>
</g>
<g font-size="1.8" fill="#008484">
<text x="154.3" y="28.9">+3.3V</text>
<text x="142.2" y="49.2">+3.3V</text>
<text x="162" y="50.4">GND</text>
<text x="200.1" y="50.4">GND</text>
<text x="130.9" y="63.7">GND</text>
<text x="217.1" y="61.3">+3.3V</text>
<text x="156.3" y="68.8">GND</text>
<text x="203.9" y="68.2">GND</text>
<text x="175.3" y="74.5" transform="rotate(-90 175.3 74.5)">ATB4</text>
<text x="190.5" y="75.3" transform="rotate(-90 190.5 75.3)">GPIO4</text>
<text x="90.9" y="80.9">GND</text>
<text x="161.7" y="83.4">CREGRF1</text>
<text x="161.7" y="80.9">VDDBAT2</text>
<text x="172.7" y="78.4" transform="rotate(-90 172.7 78.4)">ADCVREF</text>
<text x="177.8" y="81" transform="rotate(-90 177.8 81)">ADCIN_ATB3</text>
<text x="180.3" y="78.2" transform="rotate(-90 180.3 78.2)">VDDBAT1</text>
<text x="188" y="79.1" transform="rotate(-90 188 79.1)">CREGDIG2</text>
<text x="195.8" y="83.4">MOSI</text>
<text x="197.8" y="80.9">CS</text>
<text x="130.9" y="87.9">GND</text>
<text x="161.7" y="86">RBIAS</text>
<text x="161.7" y="88.5">CREGRF2</text>
<text x="182.9" y="85" transform="rotate(-90 182.9 85)">XOSC32KN_ATB2</text>
<text x="185.4" y="89.4" transform="rotate(-90 185.4 89.4)">XOSC32KP_GP5_ATB1</text>
<text x="195.5" y="86">SCLK</text>
<text x="195.8" y="88.5">MISO</text>
<text x="161.7" y="91.1">RFIO_1P</text>
<text x="161.7" y="93.6">RFIO_1N</text>
<text x="190.8" y="91.1">IRQ_GPIO3</text>
<text x="194.9" y="93.6">GPIO2</text>
<text x="36.9" y="101.2">GND</text>
<text x="57.2" y="101.2">GND</text>
<text x="77.5" y="101.2">GND</text>
<text x="161.7" y="96.1">RFO2</text>
<text x="161.7" y="98.7">NC</text>
<text x="161.7" y="101.2">GND_EPAD</text>
<text x="194.9" y="98.7">GPIO0</text>
<text x="194.9" y="96.1">GPIO1</text>
<text x="23.6" y="108.2">GND</text>
<text x="113.1" y="108.2">GND</text>
<text x="174" y="109.7" transform="rotate(-90 174 109.7)">CREVGVCO</text>
<text x="176.5" y="109.7" transform="rotate(-90 176.5 109.7)">VCOGUARD</text>
<text x="179.1" y="109.7" transform="rotate(-90 179.1 109.7)">CREGSYNTH</text>
<text x="181.6" y="109.7" transform="rotate(-90 181.6 109.7)">CWAKEUP</text>
<text x="184.1" y="109.7" transform="rotate(-90 184.1 109.7)">XOSC26P</text>
<text x="186.7" y="109.7" transform="rotate(-90 186.7 109.7)">XOSC26N</text>
<text x="189.2" y="109.7" transform="rotate(-90 189.2 109.7)">DGUARD</text>
<text x="191.8" y="109.7" transform="rotate(-90 191.8 109.7)">CREGDIG1</text>
<text x="153.7" y="115.2">GND</text>
<text x="85.5" y="131.1">GND</text>
<text x="77.5" y="135.5">GND</text>
<text x="153" y="134.3">GND</text>
<text x="159.3" y="134.3">GND</text>
<text x="179.1" y="132.3">GND</text>
<text x="189.3" y="132.3">GND</text>
<text x="223" y="143.1">GND</text>
<text x="88.2" y="145.1">+3.3V</text>
<text x="130.3" y="153.9">GND</text>
<text x="139.6" y="160.4">+3.3V</text>
<text x="183" y="159.6">GND</text>
<text x="110.9" y="167.3">NC</text>
<text x="110.9" y="164.7">VIN</text>
<text x="119.2" y="164.7">VOUT</text>
<text x="121.5" y="167.3">NC</text>
<text x="110.9" y="172.3">EN</text>
<text x="110.9" y="169.8">NC</text>
<text x="120.1" y="172.3">GND</text>
<text x="121.5" y="169.8">NC</text>
<text x="115.8" y="174.9">GND-PAD</text>
<text x="92.2" y="180.6">GND</text>
<text x="139.8" y="180.6">GND</text>
<text x="144.2" y="196.5">GND</text>
</g>
<text font-size="1.8" fill="#840084" x="181.4" y="150" transform="rotate(-90 181.4 150)">2</text>
</svg>
